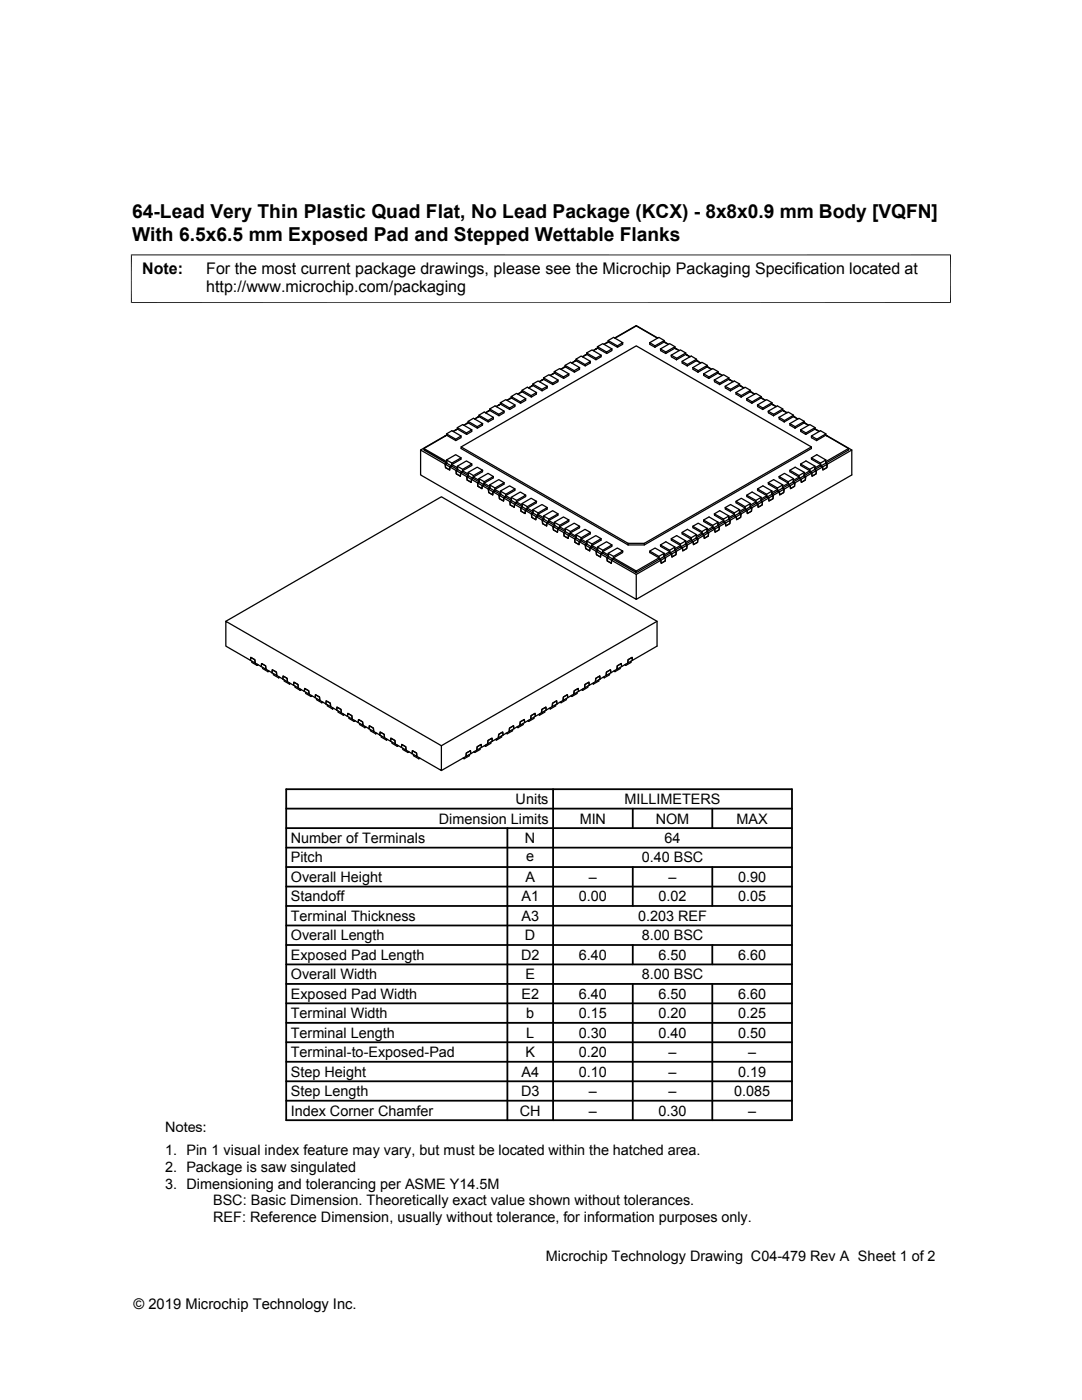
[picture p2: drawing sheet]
<svg xmlns="http://www.w3.org/2000/svg" width="216mm" height="279mm" viewBox="0 0 216 279" stroke-linecap="round" stroke-linejoin="round" font-family="sans-serif">
<g fill="none" stroke="#000" stroke-width=".25">
<path d="M101.7 79.5l.1 .1M101.7 79.5l-.6 .4M102 79.1v.3M102 79.4l-.3 .1M102 79.4l-.8 .5M102 79.4l1.9 1.1 1-.6v-.3l-1.1 .6M104.2 77.9l1.8 1.1v.2M104.2 78.2l-.9 .5M104.2 78.2l1.8 1 1-.5 .1-.4M104.2 78.1l-.9 .5M104.2 78.2v-.3l1-.6 1.9 1-1.1 .7M104.9 79.6l-1.8-1.1-1.1 .6 1.8 1.1"/>
<path d="M106.1 77.1l-.6 .3M106.3 76.6v.3M106.3 76.9l-.3 .1M106.3 76.9l-.8 .5M106.3 76.9l1.9 1.1 1-.6v-.3l-1.1 .6M108.1 77.7l.1 .3M108.2 75.8h.1M108.2 75.8l-.6 .4M108.5 75.4v.3M108.5 75.7l-.8 .5M108.5 75.7l1.8 1.1 1-.6 .1-.4-1.1 .7M108.5 75.6l-.3 .2"/>
<path d="M109.2 77.1l-1.8-1.1-1.1 .6 1.8 1.1M110.3 76.5v.3M110.3 74.6h.1M110.3 74.6l-.6 .3M110.6 74.2v.3M110.6 74.5l-.8 .5M110.6 74.5l1.9 1 1-.6v-.3l-1.1 .6M110.6 74.4l-.3 .2M111.4 75.8l-1.9-1-1 .6 1.8 1.1M112.4 75.2l.1 .3M112.8 72.9l1.8 1.1v.3M112.8 73.2l-.9 .5"/>
<path d="M112.8 73.2l-.8 .5M112.8 73.2l1.8 1.1 1-.6 .1-.3M112.8 73.2v-.3l1-.6 1.9 1.1-1.1 .6M113.5 74.6l-1.8-1-1.1 .6 1.8 1M114.7 72.1h.1M114.7 72.1l-.7 .3M114.9 71.7v.3M114.9 72l-.8 .5M114.9 72l1.9 1 1-.5v-.4l-1.1 .6M114.9 71.9l-.2 .2M116.7 72.7l.1 .3M116.8 70.8l.1 .1"/>
<path d="M117.1 70.4v.3M117.1 70.7l-.9 .5M117.1 70.7l1.8 1.1 1-.6 .1-.3-1.1 .6M117.8 72.1l-1.8-1-1.1 .6 1.8 1M118.9 71.5v.3M119 69.6h.1M119 69.6l-.7 .4M119.2 69.2v.3M119.2 69.5l-.8 .5M119.2 69.5l1.9 1 1-.5v-.4l-1.1 .7M119.2 69.4l-.2 .2M120 70.9l-1.9-1.1-1 .6 1.8 1.1"/>
<path d="M121 70.3l.1 .2M121.3 68l1.9 1v.3M121.4 68.3l-.9 .4M121.4 68.3l1.8 1 1-.6 .1-.3M121.4 68.2l-.9 .5M121.4 68.3l-.1-.3 1.1-.7 1.9 1.1-1.1 .6M122.1 69.6l-1.8-1-1.1 .6 1.8 1.1M122.6 67.5l4.4-2.5 4.3 2.5M122.7 67.5l4.3-2.5 4.2 2.5M129.6 68.4l.1 .3 1 .6M129.6 68.4l1.1 .6v.3M131.8 69.6l1.1 .7-.1 .2"/>
<path d="M131.8 69.6v.4l1 .5M132.5 68.3l.8 .4M132.5 68.3l-1.8 1M132.5 68.3v-.3l-1.8 1M132.5 68.2l.3 .1M132.5 68l-1-.7-1.9 1.1M132.8 68.3l.6 .4M132.8 68.3l-.1 .1M133.9 70.9l.1 .3 1 .6M133.9 70.9l1.1 .6v.3M134.7 69.5l.8 .5M134.7 69.5l-1.9 1"/>
<path d="M134.7 69.4l.3 .2M134.7 69.5v-.3l-1.8 1.1M134.7 69.2l-1.1-.6-1.8 1M135 69.6l.6 .4M135 69.6h-.1M136.8 70.7l.8 .5M136.8 70.7l-1.8 1.1M136.8 70.7l.3 .1M136.8 70.7v-.3l-1.8 1.1M136.8 70.4l-1-.6-1.9 1.1M137.1 70.8l.6 .4M137.1 70.8v.1"/>
<path d="M137.2 72.7l-.1 .3M138.2 73.4l.1 .3 1 .6M138.2 73.4l1.1 .6v.3M139 72l-1.9 1M139 72v-.3l-1.1-.6-1.8 1v.4l1 .5M139 71.9l.8 .5-.8-.4M139 71.7l-1.8 1-1.1-.6M140.4 74.6v.3l1 .6M140.4 74.6l1.1 .6-.1 .3M141.1 73.2l.8 .5M141.1 73.2l-1.8 1.1M141.1 73.2l.3 .1"/>
<path d="M141.1 73.2v-.3l-1.8 1.1M141.1 72.9l-1-.6-1.9 1.1M141.4 73.3l.6 .4M141.4 73.3v.1M142.5 75.8l1.1 .7v.3M142.5 75.8l.1 .4 1 .6M143.3 74.5l.8 .5M143.3 74.5l-1.9 1M143.3 74.5v-.3l-1.8 1M143.3 74.4l.3 .2M143.3 74.2l-1.1-.6-1.8 1M143.6 74.6l.6 .3"/>
<path d="M143.6 74.6h-.1M145.4 75.7l.9 .5M145.4 75.7l-1.8 1.1M145.4 75.6l.3 .2M145.4 75.7l.1-.3-1.9 1.1M145.5 75.4l-1.1-.6-1.9 1M145.7 75.8l.6 .4M145.7 75.8h-.1M145.8 77.7l-.1 .3M146.9 78.3v.4l1 .5M146.9 78.3l1 .7v.2M147.6 76.9l.8 .5"/>
<path d="M147.6 76.9l-1.9 1.1M147.6 76.9v-.3l-1.1-.6-1.8 1.1v.3l1 .6M147.6 76.9l.2 .1M147.6 76.6l-1.8 1.1-1.1-.6M147.8 77l.7 .4M149 79.6v.3l1 .6M149 79.6l1.1 .6-.1 .3M149.7 78.2l.9 .5M149.7 78.2l-1.8 1M149.7 78.1l.9 .5M149.7 78.2l.1-.3-1.9 1.1M149.8 77.9l-1.1-.6-1.8 1"/>
<path d="M150 78.3h-.1M151.9 79.4l.8 .5M151.9 79.4l-1.9 1.1M151.9 79.4l.2 .1M151.9 79.4v-.3l-1.8 1.1M151.9 79.1l-1.1-.6-1.8 1.1M152.1 79.5l.7 .4M152.1 79.5v.1M88.8 87l-4.9 2.8M89.1 91.8l1.8-1.1 1.1 .7-1.8 1M89.1 86.6l1.8 1.1 .1 .2M89.1 86.9l-4.5 2.6"/>
<path d="M89.1 86.9l1.9 1 1-.5v-.4M89.1 86.8l-.3 .2M89.1 86.9v-.3l1.1-.6 1.8 1-1.1 .7M89.8 93.2l1.2 .7 .1 .7 .8 .4v-.6M89.8 93.2l-.1 .6-.8-.5-.1-.7-4.9-2.8v5l43.1 24.8v-5l-5-2.8M89.8 93.2l.3-.2-.9-.5-.1-.7 1.1 .6-.1 .6 1.2 .7-.3 .2 .9 .5M90.1 92.7v.3l-.3 .2-.1 .6-.8-.5-.1-.7 .4-.1-.1-.4-4.5-2.6v.3l4.6 2.7-.4 .1 1 .6M90.1 92.7l1.2 .7v.3l-.3 .2 .1 .7 .8 .4v-.6l.4-.1v-.3M91.2 93l1.9-1 1 .6-1.8 1.1M91.2 85.3l1.9 1.1v.3M91.3 85.6l-.9 .5M91.3 85.6l1.8 1.1 1-.6v-.3"/>
<path d="M91.3 85.6l-.1-.3 1.1-.6 1.8 1.1-1 .6M91.9 94.4l1.2 .7 .1 .7 .8 .5 .1-.6M91.9 94.4l.4-.1-1-.6-.1-.7 1.1 .7v.6l1.2 .7-.4 .1 1 .6M92 89.2l35-20.2 34.9 20.2v.3l-33.3 19.3h-3.3M92 91.4v.3l-1.9 1M92.3 94l1.1 .6 .1 .4-.4 .1 .1 .7 .8 .5 .1-.6 .3-.2v-.3M93.4 94.3l1.8-1.1 1.1 .7-1.8 1M93.4 84.1l1.8 1.1 .1 .2M93.4 84.4l-.8 .5M93.4 84.4l1.8 1 1.1-.5v-.4M93.4 84.3l-.9 .6M93.4 84.4v-.3l1.1-.6 1.8 1-1.1 .7"/>
<path d="M94.1 95.7l1.2 .7 .1 .6 .8 .5v-.6M94.1 95.7l.3-.2-.9-.5-.1-.7 1.1 .6-.1 .6 1.2 .7-.3 .2 .9 .5M94.1 92.6v.3l-1.8 1.1M94.4 95.2l1.2 .7v.3l-.3 .2 .1 .6 .8 .5v-.6l.4-.2v-.3M95.5 95.5l1.9-1 1 .6-1.8 1M95.5 82.9l1.9 1v.3M95.6 83.1l-.9 .5M95.6 83.1l1.8 1.1 1-.6v-.3M95.6 83.1l-.1-.2 1.1-.7 1.8 1.1-1 .6M96.2 96.9l1.3 .7v.7l.8 .5 .1-.7M96.2 96.9l.4-.2-1-.5-.1-.7 1.1 .6v.6l1.2 .7-.3 .2 .9 .5M96.3 93.9v.2l-1.9 1.1"/>
<path d="M96.6 96.4l1.1 .7 .1 .3-.3 .2v.7l.8 .5 .1-.7 .3-.1v-.3M97.7 96.8l1.8-1.1 1.1 .6-1.8 1.1M97.7 81.6l1.8 1.1 .1 .3M97.7 81.9l-.8 .5M97.7 81.9l1.9 1.1 1-.6v-.3M97.7 81.9l-.9 .5M97.7 81.9v-.3l1.1-.6 1.8 1.1-1.1 .6M98.4 98.1l1.2 .7 .1 .7 .8 .5v-.6M98.4 98.1l.3-.1-.9-.6-.1-.6 1.1 .6-.1 .6 1.2 .7-.3 .1 .9 .6M98.4 95.1v.3l-1.8 1M98.7 97.7l1.2 .6v.4l-.3 .1 .1 .7 .8 .5v-.6l.4-.2v-.3M99.6 80.8h.1"/>
<path d="M99.6 80.8l-.6 .3M99.8 98l1.9-1 1.1 .6-1.9 1M99.8 80.4l.1 .3M99.9 80.7l-.9 .5M99.9 80.7l1.8 1 1-.6 .1-.3-1.1 .6M99.9 80.6l-.3 .2M100.5 99.4l1.2 .7 .1 .7 .8 .4 .1-.6M100.5 99.4l.4-.2-1-.5-.1-.7 1.1 .6v.6l1.2 .7-.4 .2 1 .5M100.6 96.3v.3l-1.9 1.1M100.9 98.9l1.1 .7 .1 .3-.4 .2 .1 .7 .8 .4 .1-.6 .3-.1v-.3M101.7 81.4v.3M102 99.3l1.8-1.1 1.1 .6-1.8 1.1"/>
<path d="M102.8 97.6l-.1 .3-1.8 1M102.8 80.8l-1.9-1-1.1 .6 1.9 1M103.8 80.2l.1 .3M104.9 98.8v.3l-1.9 1.1M149 98.8l1.8 1.1 .1 .6 .3 .1-1.2 .7-.1 .7-.8 .5v-.6l-1.3 .7-.3-.2 .1-.7M151.2 97.6l1.8 1v.6l.4 .2-1.3 .7-.3-.2 .1-.6M151.2 80.8v.3l1 .6M151.2 80.8l1 .6v.3M153 98.9l-1.1 .7-.1 .3 .3 .2v.7l-.8 .4-.1-.6-.3-.1v-.3l-1.9-1.1v-.3l1.1-.6 1.8 1.1-1.1 .6M153.3 96.3l1.8 1.1 .1 .6 .3 .1-1.2 .7-.3-.1 .1-.7M153.4 99.4l.9-.6-.1 .7-.8 .5zM154 80.7l.9 .5"/>
<path d="M154 80.7l-1.8 1M154 80.7l.1-.3-1.9 1M154 80.6l.3 .2M154.1 80.4l-1.1-.6-1.8 1M154.3 80.8l.6 .3M154.3 80.8h.1M154.4 82.7l-.1 .3M155.2 97.7l-1.2 .6v.4l.3 .1-.1 .7-.8 .5v-.6l-.4-.2v-.3l-1.8-1v-.3l1-.6 1.9 1-1.1 .6M155.4 95.1l.1 .3 1.8 1v.3l.4 .2v.6l.8-.5 .1-.6-.3-.2v-.3l1.2-.7M155.4 83.3l.1 .3 1 .6M155.4 83.3l1.1 .6v.3M155.5 98.1l1-.5-.1 .7-.8 .5z"/>
<path d="M156.2 81.9l.8 .5M156.2 81.9l-1.9 1.1M156.2 81.9v-.3l-1.1-.6-1.8 1.1v.3l1 .6M156.2 81.9l.9 .5M156.2 81.6l-1.8 1.1-1.1-.6M157.3 96.4l-1.1 .7-.1 .3 .4 .2-.1 .7-.8 .5-.1-.7-.3-.1v-.3l-1.9-1.1v-.3l1.1-.6 1.8 1.1-1.1 .6M157.3 96.7l1-.5 .3 .2-.9 .5zM157.6 93.9l1.8 1 .1 .6 .3 .2-1.2 .7-.1 .6-.8 .5v-.6l-1.2 .7-.4-.2 .1-.6M157.6 84.5v.4l1 .5M157.6 84.5l1.1 .7-.1 .2M158.3 83.1l.9 .5M158.3 83.1l-1.8 1.1"/>
<path d="M158.3 83.1l.3 .1M158.3 83.1v-.2l-1.8 1M158.3 95.5l-1.8-1-1.1 .6 1.9 1M158.3 82.9l-1-.7-1.9 1.1M158.6 83.2l.6 .4M158.6 83.2v.1M159.7 92.6l1.9 1.1v.6l.4 .1-1.2 .7-.4-.1 .1-.7M159.7 85.8l.1 .3 1 .6M159.7 85.8l1.1 .6v.3M159.8 95.7l1-.6-.1 .7-.8 .5zM160.5 84.4l.8 .5M160.5 84.4l-1.9 1"/>
<path d="M160.5 84.4v-.3l-1.8 1.1M160.5 84.3l.3 .2M160.5 84.1l-1.1-.6-1.8 1M160.8 84.5l.6 .4M160.8 84.5h-.1M161.6 94l-1.1 .6-.1 .4 .4 .1-.1 .7-.8 .5-.1-.6-.3-.2v-.3l-1.9-1.1v-.2l1.1-.7 1.8 1.1-1.1 .6M161.9 89.2l-33.3 19.2v.4M161.9 91.4l1.8 1 .1 .6 .3 .2-1.2 .7-.3-.2v-.7M162 94.4l.9-.5-.1 .7-.8 .4zM162.6 85.6l.8 .5M162.6 85.6l-1.8 1.1M162.6 85.6l.9 .5"/>
<path d="M162.6 85.6v-.3l-1.8 1.1M162.6 85.3l-1-.6-1.9 1.1M162.9 85.7v.1M163 87.7l-.1 .2M163.8 92.7l-1.2 .7v.3l.3 .2-.1 .7-.8 .4v-.6l-.4-.1v-.3l-1.8-1.1-.1-.3 1.1-.6 1.8 1-1 .7M164.1 93.2l1-.6-.1 .7-.8 .5zM164.8 86.9l4.5 2.6v.3l-11 6.4v-.7l-1 .6v.6l-7.6 4.5 .1-.7-1.1 .6v.6l-7.6 4.4v-.6l-1 .6v.6l-7.6 4.4v-.7l-1 .6v.6l-4.5 2.7M164.8 86.9l-1.9 1M164.8 86.9v-.3l-1.1-.6-1.8 1v.4l1 .5M164.8 86.8l.3 .2M164.8 86.6l-1.8 1.1-1.1-.7M165.1 87l4.9 2.8v5l-43 24.8"/>
<path d="M169.3 89.5l-4.5 2.6-.1 .4 .4 .1-.1 .7-.8 .5-.1-.6-.3-.2v-.3l-1.9-1v-.3l1.1-.7 1.8 1.1-1.1 .6M170 89.8l-4.9 2.8-.4-.1 .1-.7M102.7 100.6l1.2 .7 .1 .7 .8 .5v-.6M102.7 100.6l.3-.1-.9-.6-.1-.6 1.1 .6-.1 .6 1.2 .7-.3 .1 .9 .6M103 100.2l1.2 .6v.4l-.3 .1 .1 .7 .8 .5v-.6l.4-.2v-.3M104.2 100.5l1.8-1.1 1.1 .7-1.9 1M104.8 101.9l1.2 .7 .1 .7 .8 .4 .1-.6M104.8 101.9l.4-.2-1-.5v-.7l1 .6v.6l1.2 .7-.4 .2 1 .5M105.2 101.4l1.1 .7 .1 .3-.4 .2 .1 .7 .8 .4 .1-.6 .3-.2v-.3M106.3 101.7l1.8-1 1.1 .6-1.8 1.1M107 103.1l1.2 .7 .1 .7 .8 .5v-.6M107 103.1l.3-.2-.9-.5-.1-.7 1.1 .7-.1 .5 1.2 .7-.3 .2 .9 .6"/>
<path d="M107.1 100.1l-.1 .3-1.8 1M107.3 102.6l1.2 .7v.3l-.3 .2 .1 .7 .8 .5v-.6l.4-.2v-.3M108.5 103l1.8-1.1 1.1 .7-1.9 1M109.1 104.4l1.2 .7 .1 .6 .8 .5 .1-.6M109.1 104.4l.4-.2-1-.6v-.6l1 .6v.6l1.2 .7-.4 .2 1 .5M109.2 101.3v.3l-1.9 1M109.5 103.9l1.1 .6 .1 .4-.4 .2 .1 .6 .8 .5 .1-.6 .3-.2 .1-.3M110.6 104.2l1.8-1 1.1 .6-1.8 1M111.3 105.6l1.2 .7 .1 .7 .8 .4v-.6M111.3 105.6l.3-.2-.9-.5-.1-.7 1.1 .6-.1 .6 1.2 .7-.3 .2 .9 .5M111.4 102.6l-.1 .2-1.8 1.1M111.7 105.1l1.1 .7v.3l-.3 .2 .1 .7 .8 .4v-.6l.4-.1v-.3"/>
<path d="M112.8 105.5l1.8-1.1 1.1 .6-1.9 1.1M113.4 106.8l1.3 .7v.7l.8 .5 .1-.6M113.4 106.8l.4-.1-1-.6v-.6l1 .6v.6l1.2 .7-.3 .1 .9 .6M113.5 103.8v.3l-1.8 1M113.8 106.4l1.1 .6 .1 .4-.3 .1v.7l.8 .5 .1-.6 .3-.2 .1-.3M114.9 106.7l1.8-1.1 1.1 .7-1.8 1M115.6 108.1l1.2 .7 .1 .7 .8 .4 .1-.6M115.6 108.1l.3-.2-.9-.5-.1-.7 1.1 .6-.1 .6 1.2 .7-.3 .2 1 .5M115.7 105l-.1 .3-1.8 1.1M116 107.6l1.1 .7v.3l-.3 .2 .1 .7 .8 .4 .1-.6 .3-.1v-.3M117.1 107.9l1.8-1 1.1 .6-1.9 1.1M117.8 109.3l1.2 .7v.7l.8 .5 .1-.6"/>
<path d="M117.8 109.3l.3-.1-1-.6v-.7l1 .7v.6l1.2 .6-.3 .2 .9 .6M117.8 106.3v.3l-1.8 1M118.1 108.9l1.1 .6 .1 .3-.3 .2v.7l.8 .5 .1-.6 .3-.2v-.3M119.2 109.2l1.8-1.1 1.1 .7-1.8 1M119.9 110.6l1.2 .7 .1 .7 .8 .4v-.6M119.9 110.6l.3-.2-.9-.6-.1-.6 1.1 .6-.1 .6 1.2 .7-.3 .2 .9 .5M120 107.5l-.1 .3-1.8 1.1M120.2 110.1l1.2 .7v.3l-.3 .2 .1 .7 .8 .4v-.6l.4-.2v-.3M121.3 110.4l1.9-1 1.1 .6-1.9 1M122.1 108.8v.3l-1.9 1M122.4 111.3l4.6 2.7v.3l-4.6-2.7v-.6l-1.1-.6 .1 .7 1 .5-.4 .2M124.3 110l-.1 .3-1.8 1"/>
<path d="M125.3 108.4h3.3M125.3 108.4l-33.3-19.2v.3l33.3 19.3M125.3 108.4v.4M129.6 110l.1 .3 1.8 1v.3l.3 .2 .1 .6 .8-.4 .1-.7-.3-.2v-.3l1.1-.7M131.5 111.3l-4.5 2.7M131.5 111.6l1-.5 .3 .2-1 .5zM131.8 108.8l1.8 1 .1 .6 .3 .2-1.2 .7-.1 .7-.8 .4-.1-.6-4.8 2.8M132.5 110.4l-1.8-1-1.1 .6 1.9 1M133.9 107.5l1.9 1.1v.6l.4 .1-1.2 .7-.4-.2 .1-.6M134 110.6l1-.6-.1 .7-.8 .5zM135.8 108.9l-1.1 .6-.1 .3 .4 .2-.1 .7-.8 .5-.1-.6-.3-.2-.1-.3-1.8-1v-.3l1.1-.7 1.8 1.1-1.1 .6M136.1 106.3l1.8 1 .1 .6 .3 .2-1.2 .7-.3-.2v-.7"/>
<path d="M136.2 109.3l.9-.5-.1 .7-.8 .4zM137.9 107.6l-1.1 .7v.3l.3 .2-.1 .7-.8 .4v-.6l-.4-.1v-.3l-1.8-1.1-.1-.3 1.1-.6 1.8 1-1 .7M138.2 105l.1 .3 1.8 1.1v.3l.4 .1v.6l.8-.4 .1-.7-.3-.2v-.3l1.2-.7M138.3 108.1l1-.6-.1 .7-.8 .5zM140.1 106.4l-1.1 .6-.1 .4 .4 .1-.1 .7-.8 .5-.1-.6-.3-.2-.1-.3-1.8-1v-.3l1.1-.7 1.8 1.1-1.1 .6M140.1 106.7l1-.6 .3 .2-.9 .5zM140.4 103.8l1.8 1 .1 .6 .3 .2-1.2 .7-.1 .7-.8 .4v-.6l-1.2 .7-.4-.1 .1-.7M141.1 105.5l-1.8-1.1-1.1 .6 1.9 1.1M142.5 102.6l1.9 1v.6l.4 .2-1.2 .7-.4-.2 .1-.7M142.6 105.6l1-.5-.1 .6-.8 .5zM144.4 103.9l-1.1 .6-.1 .4 .4 .2-.1 .6-.8 .5-.1-.6-.3-.2v-.3l-1.9-1v-.3l1.1-.6 1.8 1-1.1 .6M144.7 101.3l1.8 1.1 .1 .5 .3 .2-1.2 .7-.3-.2 .1-.6"/>
<path d="M144.8 104.4l.9-.6-.1 .7-.8 .5zM146.6 102.6l-1.2 .7v.3l.3 .2-.1 .7-.8 .5v-.6l-.4-.2v-.3l-1.8-1.1-.1-.2 1.1-.7 1.9 1.1-1.1 .6M146.9 100.1v.3l1.8 1v.3l.4 .2v.6l.8-.5 .1-.7-.3-.1v-.4l1.2-.6M146.9 103.1l.9-.5v.7l-.8 .4zM148.7 101.4l-1.1 .7-.1 .3 .3 .2v.7l-.8 .4-.1-.6-.3-.2v-.3l-1.9-1v-.3l1.1-.6 1.8 1-1.1 .7M148.7 101.7l1-.5 .3 .1-.9 .6zM149.8 100.5l-1.9-1.1-1 .7 1.8 1M151.2 100.6l.9-.5v.7l-.8 .4zM45.1 124l43-24.9 43 24.9v4.9l-4.9 2.9-.1-.6-.8 .5-.1 .6-1.2 .7v-.6l-.8 .5-.1 .7-1.2 .7-.1-.6-.8 .4-.1 .7-1.2 .7M50 131.8v-.6l.8 .5 .1 .6M50 131.8l2.1 1.2M50 131.8l-4.9-2.9v-4.9l43 24.8v5l-4.9-2.8"/>
<path d="M50.2 132v.2l1.1 .6M51.3 132.5v.3M51.5 132.7l-.2 .1M52.1 133l.1-.6 .8 .5 .1 .7M52.1 133l1 .6M52.4 133.2v.2l1.1 .6M53.1 133.6l3.3 1.9M53.4 133.8l.1 .2M53.7 133.9l-.2 .1M54.3 134.3v-.6l.9 .4v.7M54.6 134.4l-.1 .3 1.1 .6M55.6 135v.3"/>
<path d="M55.8 135.2l-.2 .1M56.4 135.5l.1-.6 .8 .5 .1 .7M56.4 135.5l1 .6M56.7 135.7v.2l1.1 .6M57.4 136.1l1.2 .7M57.7 136.3l.1 .2M58 136.4l-.2 .1M58.6 136.8l.1-.7 .8 .5v.7M58.6 136.8l.9 .5M58.9 136.9l-.1 .2 1.1 .7M59.5 137.3l3.4 1.9M59.9 137.5v.3"/>
<path d="M60.1 137.6l-.2 .2M60.7 138l.1-.6 .8 .5 .1 .6M61 138.2v.2l1.1 .6M62 138.7l.1 .3M62.3 138.9l-.2 .1M62.9 139.2v-.6l.9 .5v.7M62.9 139.2l.9 .6M63.2 139.4l-.1 .2 1.1 .7M63.8 139.8l1.2 .7M64.2 140v.3M112 140v.3l-.3-.2M112.4 139.1l.8-.5 .1 .6-.9 .6z"/>
<path d="M113 139.4v.2l-1 .7M114.1 138.7v.3l-.2-.1M114.6 137.9l.8-.5v.6l-.9 .5zM115.1 138.2l.1 .2-1.1 .6M116.3 137.5v.3l-.3-.2M116.7 136.6l.8-.5 .1 .7-1 .5zM117.3 136.9v.2l-1 .7M118.2 136.4l.2 .1M118.8 136.1l-1.2 .7-.1-.7-.8 .5-.1 .7-1.2 .7v-.6l-.8 .5-.1 .6-1.2 .7-.1-.6-.8 .5v.7l-1.3 .7M119.5 135.7v.2l-1.1 .6v-.2M119.7 135.5v-.6l-.8 .5-.1 .7M119.7 135.5l-.9 .6"/>
<path d="M120.6 135v.3l-.2-.1M121 134.1l.8-.4 .1 .6-1 .5zM121.6 134.4v.3l-1 .6M122.7 133.8v.2l-.2-.1M123.2 132.9l.8-.5v.6l-.9 .6zM123.8 133.2v.2l-1.1 .6M124.9 132.5v.3l-.2-.1M125.3 131.7l.8-.5 .1 .6-1 .5zM125.9 132v.2l-1 .6M131.1 124l-43 24.8M64.4 140.1l-.2 .2M65 140.5l.1-.6 .8 .4 .1 .7"/>
<path d="M65 140.5l1 .5M65.3 140.6v.3l1.1 .6M66 141l1.2 .7M66.3 141.2l.1 .3M66.6 141.4l-.2 .1M67.2 141.7v-.6l.9 .5v.7M67.2 141.7l.9 .6M67.5 141.9l-.1 .2 1.1 .6M68.1 142.3l3.4 1.9M68.5 142.5v.2M68.7 142.6l-.2 .1M69.3 143l.1-.6 .8 .4 .1 .7"/>
<path d="M69.6 143.1v.3l1.1 .6M70.6 143.7l.1 .3M70.9 143.8l-.2 .2M71.5 144.2v-.6l.8 .5 .1 .6M71.5 144.2l.9 .5M71.8 144.4l-.1 .2 1.1 .6M72.4 144.7l1.2 .7M72.8 144.9v.3M73 145.1l-.2 .1M73.6 145.4l.1-.6 .8 .5 .1 .7M73.6 145.4l1 .6M73.9 145.6v.2l1.1 .7"/>
<path d="M74.6 146l3.3 1.9M74.9 146.2l.1 .3M75.2 146.3l-.2 .2M75.8 146.7l.1-.6 .8 .5v.6M76.1 146.9l-.1 .2 1.1 .6M77.1 147.4v.3M77.3 147.6l-.2 .1M77.9 147.9l.1-.6 .8 .5 .1 .7M77.9 147.9l2.2 1.3M78.2 148.1v.2l1.1 .6M79.2 148.7l.1 .2M79.5 148.8l-.2 .1"/>
<path d="M80.1 149.2l.1-.6 .8 .4v.7M80.1 149.2l.9 .5M80.4 149.3l-.1 .3 1.1 .6M81 149.7l2.2 1.3M81.4 149.9v.3M81.6 150.1l-.2 .1M82.2 150.4l.1-.6 .8 .5 .1 .7M82.5 150.6v.2l1.1 .6M83.5 151.2l.1 .2M83.8 151.3l-.2 .1M92.4 151.3l.2 .1M93 151l-4.9 2.8"/>
<path d="M93 150.3l.9-.5v.6v-.6l-.9 .5v.7zM93.6 150.6l.1 .2-1.1 .6v-.2M94.8 149.9l-.1 .3-.2-.1M95.2 149l.8-.4 .1 .6-1 .5zM95.8 149.3v.3l-1.1 .6M96.9 148.7v.2l-.2-.1M97.4 147.8l.8-.5v.6l-.9 .6zM98 148.1v.2l-1.1 .6M99.1 147.4v.3l-.3-.1M99.5 146.6l.8-.5 .1 .6-1 .5zM100.1 146.9v.2l-1 .6M101 146.3l.2 .2"/>
<path d="M101.6 146l-1.2 .7-.1-.6-.8 .5-.1 .6-1.2 .7v-.6l-.8 .5-.1 .7-1.2 .7-.1-.6-.8 .4-.1 .7-2.1 1.3M102.3 145.6v.2l-1.1 .7v-.3M102.5 145.4v-.6l-.8 .5-.1 .7M102.5 145.4l-.9 .6M103.4 144.9v.3l-.3-.1M103.8 144.1l.8-.5 .1 .6-1 .5zM104.4 144.4v.2l-1 .6M105.5 143.7v.3l-.2-.2M106 142.8l.8-.4v.6l-.9 .5zM106.6 143.1v.3l-1.1 .6M107.7 142.5v.2l-.3-.1M108.1 141.6l.8-.5 .1 .6-1 .6z"/>
<path d="M108.7 141.9v.2l-1 .6M109.6 141.4l.2 .1M110.2 141l-1.2 .7-.1-.6-.8 .5-.1 .7-1.2 .7v-.6l-.8 .4-.1 .7-1.2 .7-.1-.6-.8 .5-.1 .6-1.2 .7M110.8 140.6l.1 .3-1.1 .6v-.3M111.1 140.5v-.6l-.8 .4-.1 .7M111.1 140.5l-.9 .5"/>
</g>
<path d="M26.1 50.9h163.7M26.2 50.8v9.7M189.7 50.8v9.7M26.1 60.4h163.7" fill="none" stroke="#000" stroke-width=".2"/>
<g fill="none" stroke="#000" stroke-width=".36">
<path d="M57.1 157.5h100.9v66.1h-100.9zM110.4 157.5v66.1M57.1 176.9h100.9M57.1 173h100.9M57.1 169.2h100.9M57.1 165.3h100.9M57.1 161.4h100.9M101.2 165.3v58.3M126.3 161.4v3.9M126.3 173v7.8M142.1 161.4v3.9M142.1 173v7.8"/>
<path d="M57.1 188.6h100.9M57.1 184.7h100.9M57.1 180.8h100.9M57.1 196.4h100.9M57.1 192.5h100.9M126.3 188.6v3.9M126.3 196.4v27.2M142.1 188.6v3.9M142.1 196.4v27.2M57.1 204.1h100.9M57.1 211.9h100.9M57.1 200.2h100.9"/>
<path d="M57.1 208h100.9M57.1 215.8h100.9M57.1 219.7h100.9"/>
</g>
<g font-size="3.8">
<text x="26.4" y="43.5">64-Lead Very Thin Plastic Quad Flat, No Lead Package (KCX) - 8x8x0.9 mm Body [VQFN]</text>
<text x="26.4" y="48">With 6.5x6.5 mm Exposed Pad and Stepped Wettable Flanks</text>
</g>
<g font-size="3.2">
<text x="28.4" y="54.6">Note:</text>
<text x="41.1" y="58.3">http://www.microchip.com/packaging</text>
<text x="41.1" y="54.6">For the most current package drawings, please see the Microchip Packaging Specification located at</text>
</g>
<g font-size="2.9">
<text x="102.9" y="160.5">Units</text>
<text x="124.6" y="160.5">MILLIMETERS</text>
<text x="87.6" y="164.4">Dimension Limits</text>
<text x="115.7" y="164.4">MIN</text>
<text x="130.8" y="164.4">NOM</text>
<text x="147" y="164.4">MAX</text>
<text x="58" y="168.2">Number of Terminals</text>
<text x="58" y="172.1">Pitch</text>
<text x="104.8" y="168.2">N</text>
<text x="105" y="171.9">e</text>
<text x="128" y="172.1">0.40 BSC</text>
<text x="132.6" y="168.2">64</text>
<text x="58" y="176">Overall Height</text>
<text x="58" y="179.9">Standoff</text>
<text x="104.1" y="179.9">A1</text>
<text x="104.8" y="176">A</text>
<text x="115.5" y="179.9">0.00</text>
<text x="117.5" y="176">–</text>
<text x="131.4" y="179.9">0.02</text>
<text x="133.4" y="176">–</text>
<text x="147.3" y="176">0.90</text>
<text x="147.3" y="179.9">0.05</text>
<text x="58" y="183.8">Terminal Thickness</text>
<text x="104.1" y="183.8">A3</text>
<text x="127.3" y="183.8">0.203 REF</text>
<text x="58" y="187.7">Overall Length</text>
<text x="58" y="191.6">Exposed Pad Length</text>
<text x="104" y="191.6">D2</text>
<text x="104.8" y="187.7">D</text>
<text x="115.5" y="191.6">6.40</text>
<text x="128" y="187.7">8.00 BSC</text>
<text x="131.4" y="191.6">6.50</text>
<text x="147.3" y="191.6">6.60</text>
<text x="58" y="195.5">Overall Width</text>
<text x="104.8" y="195.5">E</text>
<text x="128" y="195.5">8.00 BSC</text>
<text x="58" y="203.2">Terminal Width</text>
<text x="58" y="199.3">Exposed Pad Width</text>
<text x="104" y="199.3">E2</text>
<text x="105" y="203.2">b</text>
<text x="115.5" y="203.2">0.15</text>
<text x="115.5" y="199.3">6.40</text>
<text x="131.4" y="199.3">6.50</text>
<text x="131.4" y="203.2">0.20</text>
<text x="147.3" y="199.3">6.60</text>
<text x="147.3" y="203.2">0.25</text>
<text x="58" y="207.1">Terminal Length</text>
<text x="105" y="207.1">L</text>
<text x="115.5" y="207.1">0.30</text>
<text x="131.4" y="207.1">0.40</text>
<text x="147.3" y="207.1">0.50</text>
<text x="58" y="214.9">Step Height</text>
<text x="58" y="211">Terminal-to-Exposed-Pad</text>
<text x="104.1" y="214.9">A4</text>
<text x="104.8" y="211">K</text>
<text x="115.5" y="214.9">0.10</text>
<text x="115.5" y="211">0.20</text>
<text x="133.4" y="214.9">–</text>
<text x="133.4" y="211">–</text>
<text x="147.3" y="214.9">0.19</text>
<text x="149.3" y="211">–</text>
<text x="58" y="218.8">Step Length</text>
<text x="104" y="218.7">D3</text>
<text x="117.5" y="218.8">–</text>
<text x="133.4" y="218.8">–</text>
<text x="146.5" y="218.8">0.085</text>
<text x="32.9" y="226">Notes:</text>
<text x="58" y="222.7">Index Corner Chamfer</text>
<text x="103.7" y="222.7">CH</text>
<text x="117.5" y="222.7">–</text>
<text x="131.4" y="222.7">0.30</text>
<text x="149.3" y="222.7">–</text>
<text x="32.9" y="230.6">1. Pin 1 visual index feature may vary, but must be located within the hatched area.</text>
<text x="32.9" y="233.9">2. Package is saw singulated</text>
<text x="32.9" y="237.2">3. Dimensioning and tolerancing per ASME Y14.5M</text>
<text x="42.5" y="243.8">REF: Reference Dimension, usually without tolerance, for information purposes only.</text>
<text x="42.5" y="240.5">BSC: Basic Dimension. Theoretically exact value shown without tolerances.</text>
<text x="108.9" y="251.7">Microchip Technology Drawing C04-479 Rev A Sheet 1 of 2</text>
<text x="26.6" y="261.3">© 2019 Microchip Technology Inc.</text>
</g>
</svg>
